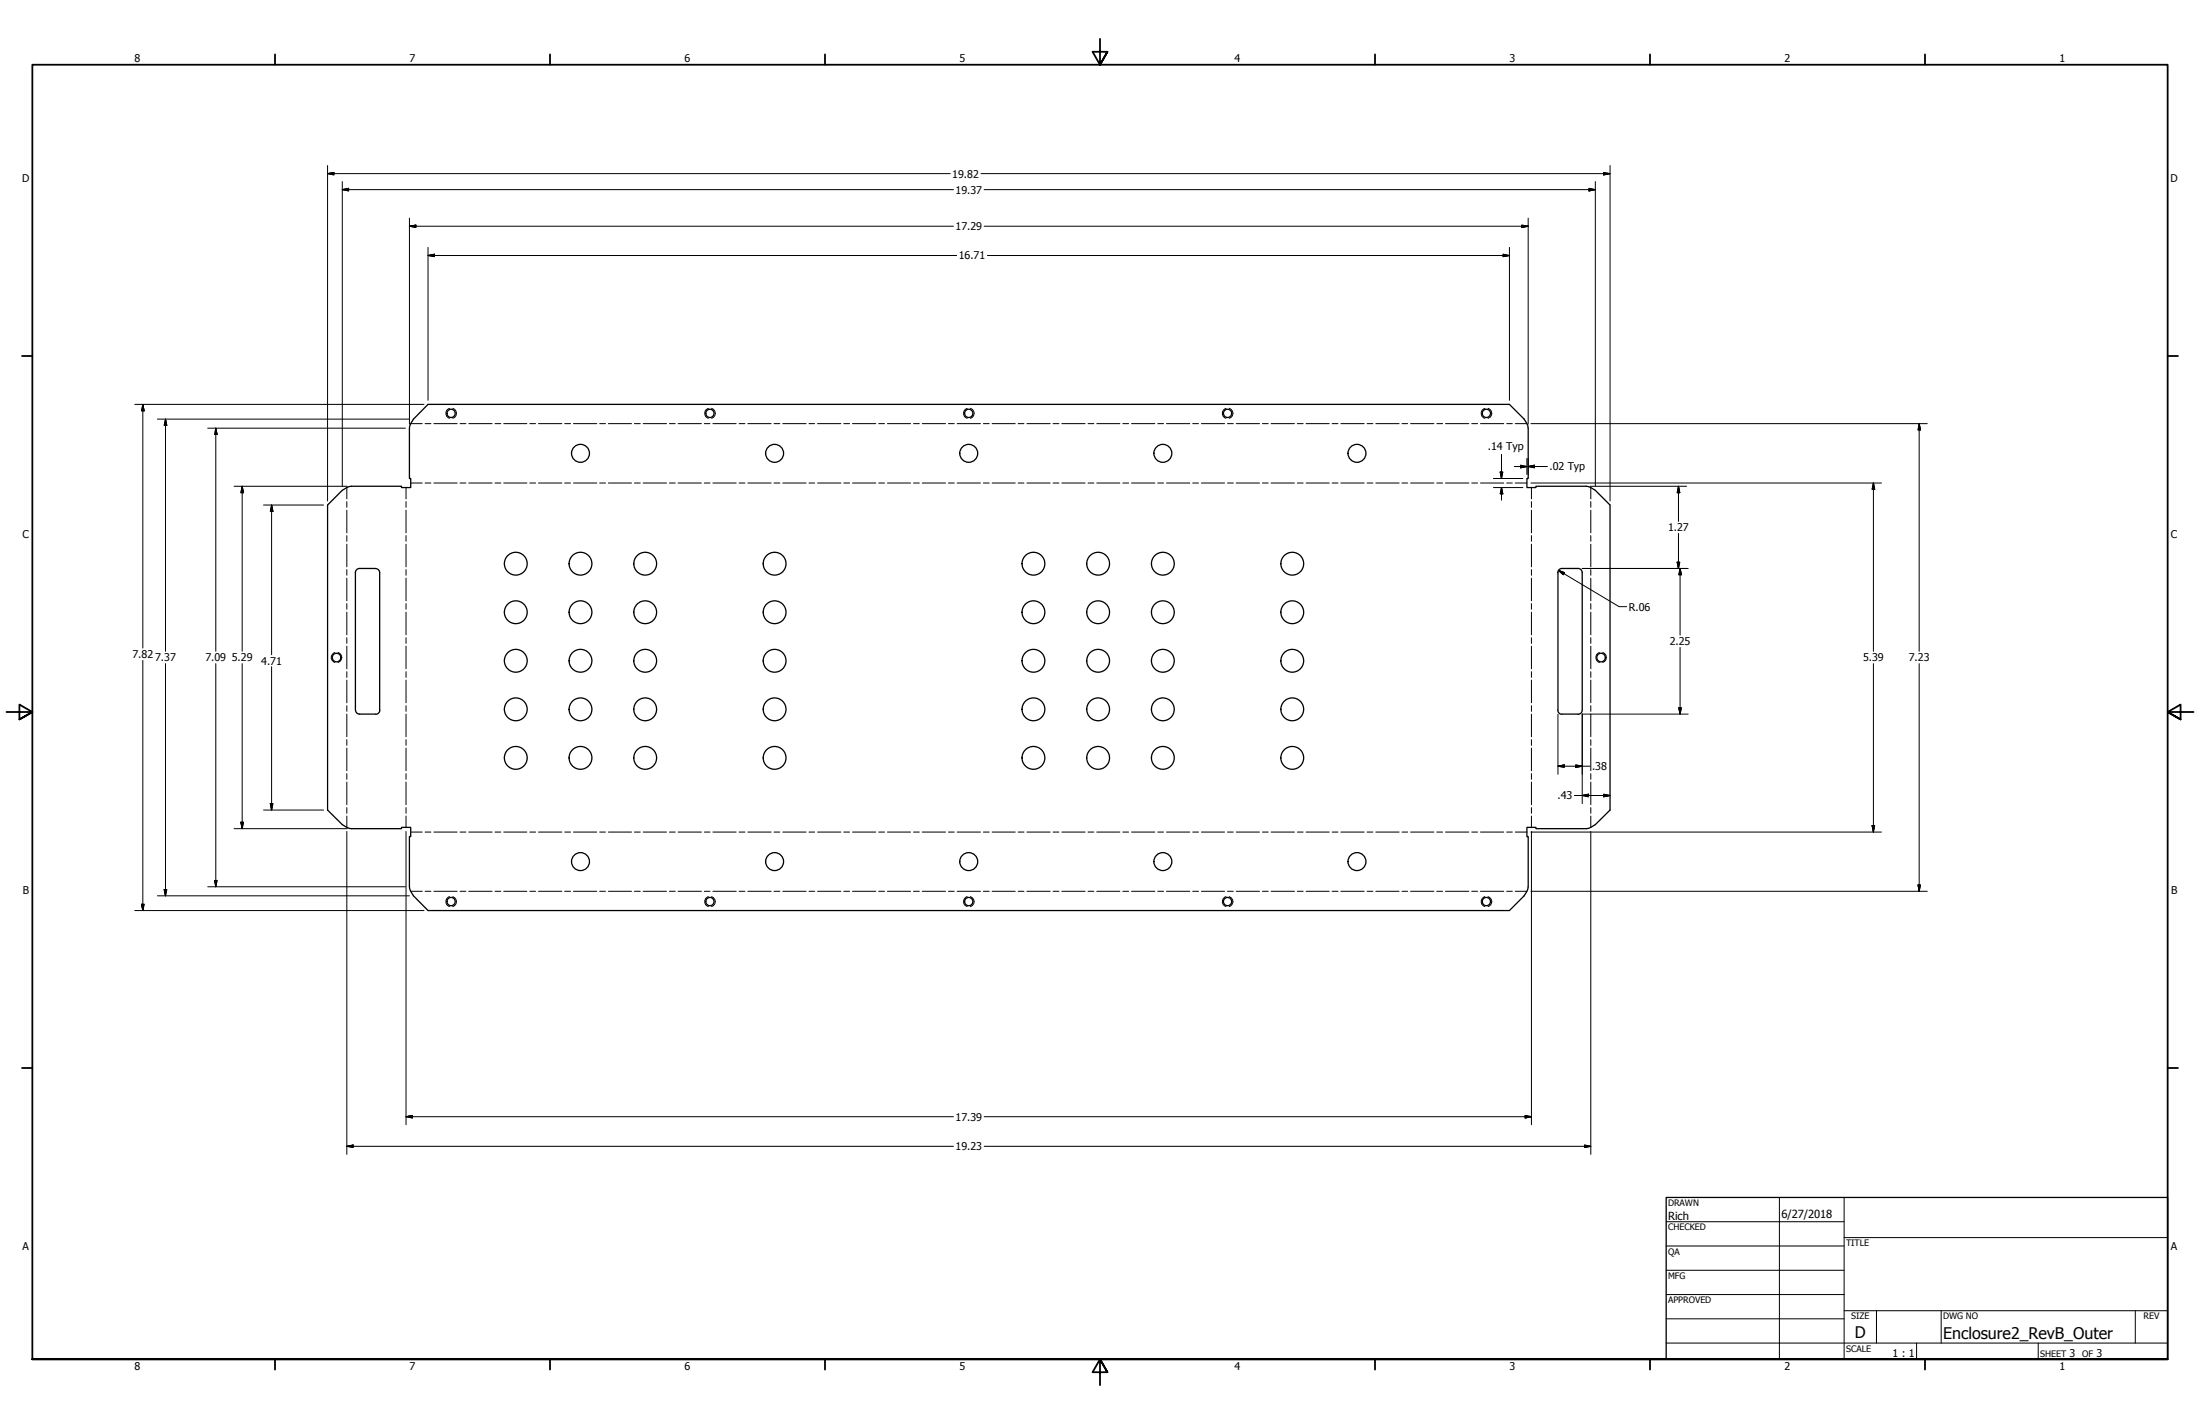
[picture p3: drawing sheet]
<svg xmlns="http://www.w3.org/2000/svg" width="864mm" height="559mm" viewBox="0 0 864 559" stroke-linecap="round" stroke-linejoin="round" font-family="sans-serif">
<!-- layer: Visible (ANSI) -->
<g fill="none" stroke="#000" stroke-width=".51">
<path d="M168 158.7h424.5l5.8 5.8 1.5 2.6 .1 20.7h-.5v3.5h3.5v-.5l20.7 .1 2.6 1.5 5.8 5.8v119.7l-5.8 5.7-2.6 1.5-20.7 .1v-.5h-3.5v3.6h.5l-.1 20.6-1.5 2.6-5.8 5.8h-424.5l-5.7-5.8-1.5-2.6-.1-20.6h.5v-3.6h-3.6v.5l-20.6-.1-2.6-1.5-5.8-5.7v-119.7l5.8-5.8 2.6-1.5 20.6-.1v.5h3.6v-3.5h-.5l.1-20.7 1.5-2.6zM139.5 224.7v53.9M147.4 223.1h-6.7l-1 .8-.2 .8M147.5 223.1l1.2 .7 .3 .9M149 224.7v53.9M611.6 224.7v53.9M619.5 223.1l1.1 .4 .5 1.2M619.5 223.1h-6.8l-1 .8-.2 .8M621.1 224.7v53.9M139.6 278.7l.3 .9 .7 .5 6.8 .1M149.1 278.7l-.5 1.1-1.1 .5M611.5 278.7l.5 1.1 1.1 .5"/>
<path d="M621.1 278.7l-.5 1.1-1.1 .5M613.2 280.2h6.3"/>
<circle cx="177.1" cy="162.2" r="1.62"/>
<circle cx="227.9" cy="177.9" r="3.5"/>
<circle cx="278.7" cy="162.2" r="1.62"/>
<circle cx="304.1" cy="177.9" r="3.5"/>
<circle cx="380.3" cy="162.2" r="1.62"/>
<circle cx="380.3" cy="177.9" r="3.5"/>
<circle cx="456.5" cy="177.9" r="3.5"/>
<circle cx="481.9" cy="162.2" r="1.62"/>
<circle cx="532.7" cy="177.9" r="3.5"/>
<circle cx="583.5" cy="162.2" r="1.62"/>
<circle cx="202.5" cy="221.2" r="4.5"/>
<circle cx="227.9" cy="221.2" r="4.5"/>
<circle cx="253.3" cy="221.2" r="4.5"/>
<circle cx="304.1" cy="221.2" r="4.5"/>
<circle cx="405.7" cy="221.2" r="4.5"/>
<circle cx="431.1" cy="221.2" r="4.5"/>
<circle cx="456.5" cy="221.2" r="4.5"/>
<circle cx="507.3" cy="221.2" r="4.5"/>
<circle cx="132.1" cy="258" r="1.68"/>
<circle cx="202.5" cy="240.3" r="4.5"/>
<circle cx="202.5" cy="259.3" r="4.5"/>
<circle cx="227.9" cy="259.3" r="4.5"/>
<circle cx="227.9" cy="240.3" r="4.5"/>
<circle cx="253.3" cy="240.3" r="4.5"/>
<circle cx="253.3" cy="259.3" r="4.5"/>
<circle cx="304.1" cy="259.3" r="4.5"/>
<circle cx="304.1" cy="240.3" r="4.5"/>
<circle cx="405.7" cy="240.3" r="4.5"/>
<circle cx="405.7" cy="259.3" r="4.5"/>
<circle cx="431.1" cy="240.3" r="4.5"/>
<circle cx="431.1" cy="259.3" r="4.5"/>
<circle cx="456.5" cy="259.3" r="4.5"/>
<circle cx="456.5" cy="240.3" r="4.5"/>
<circle cx="507.3" cy="259.3" r="4.5"/>
<circle cx="507.3" cy="240.3" r="4.5"/>
<circle cx="628.5" cy="258" r="1.68"/>
<circle cx="202.5" cy="278.4" r="4.5"/>
<circle cx="227.9" cy="278.4" r="4.5"/>
<circle cx="253.3" cy="278.4" r="4.5"/>
<circle cx="304.1" cy="278.4" r="4.5"/>
<circle cx="405.7" cy="278.4" r="4.5"/>
<circle cx="431.1" cy="278.4" r="4.5"/>
<circle cx="456.5" cy="278.4" r="4.5"/>
<circle cx="507.3" cy="278.4" r="4.5"/>
<circle cx="202.5" cy="297.4" r="4.5"/>
<circle cx="227.9" cy="297.4" r="4.5"/>
<circle cx="253.3" cy="297.4" r="4.5"/>
<circle cx="304.1" cy="297.4" r="4.5"/>
<circle cx="405.7" cy="297.4" r="4.5"/>
<circle cx="431.1" cy="297.4" r="4.5"/>
<circle cx="456.5" cy="297.4" r="4.5"/>
<circle cx="507.3" cy="297.4" r="4.5"/>
<circle cx="227.9" cy="338.1" r="3.5"/>
<circle cx="304.1" cy="338.1" r="3.5"/>
<circle cx="380.3" cy="338.1" r="3.5"/>
<circle cx="456.5" cy="338.1" r="3.5"/>
<circle cx="532.7" cy="338.1" r="3.5"/>
<circle cx="177.1" cy="353.8" r="1.62"/>
<circle cx="278.7" cy="353.8" r="1.62"/>
<circle cx="380.3" cy="353.8" r="1.62"/>
<circle cx="481.9" cy="353.8" r="1.62"/>
<circle cx="583.5" cy="353.8" r="1.62"/>
</g>
<!-- layer: Hidden Narrow (ANSI) -->
<g fill="none" stroke="#000" stroke-width=".39">
<path d="M176.5 160.3a2.02 2.02 0 0 0-1.5 1.9 2.02 2.02 0 0 0 1.5 1.9M177.7 160.2a2.06 2.06 0 0 1 1.5 2 2.06 2.06 0 0 1-1.5 1.9M278.1 160.3a2.02 2.02 0 0 0-1.5 1.9 2.02 2.02 0 0 0 1.5 1.9M279.3 160.2a2.06 2.06 0 0 1 1.5 2 2.06 2.06 0 0 1-1.5 1.9M379.7 160.3a2.02 2.02 0 0 0-1.5 1.9 2.02 2.02 0 0 0 1.5 1.9M380.9 160.2a2.06 2.06 0 0 1 1.5 2 2.06 2.06 0 0 1-1.5 1.9M481.3 160.3a2.02 2.02 0 0 0-1.5 1.9 2.02 2.02 0 0 0 1.5 1.9M482.5 160.2a2.06 2.06 0 0 1 1.5 2 2.06 2.06 0 0 1-1.5 1.9M582.9 160.3a2.02 2.02 0 0 0-1.5 1.9 2.02 2.02 0 0 0 1.5 1.9M584.1 160.2a2.06 2.06 0 0 1 1.5 2 2.06 2.06 0 0 1-1.5 1.9M131.4 256.1a2.02 2.02 0 0 0-1.4 1.9 2.02 2.02 0 0 0 1.4 2M132.7 256a2.06 2.06 0 0 1 1.5 2 2.06 2.06 0 0 1-1.5 2"/>
<path d="M627.9 256.1a2.02 2.02 0 0 0-1.5 1.9 2.02 2.02 0 0 0 1.5 2M629.2 256a2.09 2.09 0 0 1 1.4 2 2.09 2.09 0 0 1-1.4 2M176.5 351.9a2.02 2.02 0 0 0-1.5 1.9 2.02 2.02 0 0 0 1.5 1.9M177.7 351.9a2.06 2.06 0 0 1 1.5 1.9 2.06 2.06 0 0 1-1.5 2M278.1 351.9a2.02 2.02 0 0 0-1.5 1.9 2.02 2.02 0 0 0 1.5 1.9M279.3 351.9a2.06 2.06 0 0 1 1.5 1.9 2.06 2.06 0 0 1-1.5 2M379.7 351.9a2.02 2.02 0 0 0-1.5 1.9 2.02 2.02 0 0 0 1.5 1.9M380.9 351.9a2.06 2.06 0 0 1 1.5 1.9 2.06 2.06 0 0 1-1.5 2M481.3 351.9a2.02 2.02 0 0 0-1.5 1.9 2.02 2.02 0 0 0 1.5 1.9M482.5 351.9a2.06 2.06 0 0 1 1.5 1.9 2.06 2.06 0 0 1-1.5 2M582.9 351.9a2.02 2.02 0 0 0-1.5 1.9 2.02 2.02 0 0 0 1.5 1.9M584.1 351.9a2.06 2.06 0 0 1 1.5 1.9 2.06 2.06 0 0 1-1.5 2"/>
</g>
<!-- layer: Bend Centerline (ANSI) -->
<g fill="none" stroke="#000" stroke-width=".39">
<path d="M161.2 166.2h4.5M166.9 166.2h2.3M170.3 166.2h9.2M180.6 166.2h2.3M184 166.2h9.2M194.3 166.2h2.3M197.7 166.2h9.1M208 166.2h2.2M211.4 166.2h9.1M221.7 166.2h2.3M225.1 166.2h9.2M235.4 166.2h2.3"/>
<path d="M238.8 166.2h9.1M249 166.2h2.3M252.5 166.2h9.1M262.8 166.2h2.2M266.2 166.2h9.1M276.5 166.2h2.2M279.8 166.2h9.2M290.1 166.2h2.3M293.6 166.2h9.1M303.8 166.2h2.3M307.3 166.2h9.1M317.6 166.2h2.2"/>
<path d="M320.9 166.2h9.2M331.2 166.2h2.3M334.6 166.2h9.2M344.9 166.2h2.3M348.4 166.2h9M358.6 166.2h2.3M362 166.2h9.2M372.3 166.2h2.3M375.7 166.2h9.2M386 166.2h2.3M389.4 166.2h9.1M399.7 166.2h2.3"/>
<path d="M403.1 166.2h9.1M413.4 166.2h2.3M416.8 166.2h9.2M427.1 166.2h2.3M430.5 166.2h9.1M440.8 166.2h2.2M444.2 166.2h9.1M454.5 166.2h2.3M457.9 166.2h9.1M468.2 166.2h2.3M471.6 166.2h9.1M481.8 166.2h2.3"/>
<path d="M485.3 166.2h9.1M495.6 166.2h2.2M499 166.2h9.1M509.3 166.2h2.3M512.7 166.2h9.1M522.9 166.2h2.3M526.4 166.2h9.1M536.6 166.2h2.3M540.1 166.2h9.1M550.4 166.2h2.2M553.7 166.2h9.2M564 166.2h2.3"/>
<path d="M567.4 166.2h9.2M577.7 166.2h2.3M581.2 166.2h9.1M591.4 166.2h2.3M594.8 166.2h4.6M136.1 191.3v4.5M136.1 196.8v2.3M159.4 191.3v4.5M159.4 196.8v2.3M161.2 189.5h4.5M166.9 189.5h2.3M170.3 189.5h9.2"/>
<path d="M180.6 189.5h2.3M184 189.5h9.2M194.3 189.5h2.3M197.7 189.5h9.1M208 189.5h2.2M211.4 189.5h9.1M221.7 189.5h2.3M225.1 189.5h9.2M235.4 189.5h2.3M238.8 189.5h9.1M249 189.5h2.3M252.5 189.5h9.1"/>
<path d="M262.8 189.5h2.2M266.2 189.5h9.1M276.5 189.5h2.2M279.8 189.5h9.2M290.1 189.5h2.3M293.6 189.5h9.1M303.8 189.5h2.3M307.3 189.5h9.1M317.6 189.5h2.2M320.9 189.5h9.2M331.2 189.5h2.3M334.6 189.5h9.2"/>
<path d="M344.9 189.5h2.3M348.4 189.5h9M358.6 189.5h2.3M362 189.5h9.2M372.3 189.5h2.3M375.7 189.5h9.2M386 189.5h2.3M389.4 189.5h9.1M399.7 189.5h2.3M403.1 189.5h9.1M413.4 189.5h2.3M416.8 189.5h9.2"/>
<path d="M427.1 189.5h2.3M430.5 189.5h9.1M440.8 189.5h2.2M444.2 189.5h9.1M454.5 189.5h2.3M457.9 189.5h9.1M468.2 189.5h2.3M471.6 189.5h9.1M481.8 189.5h2.3M485.3 189.5h9.1M495.6 189.5h2.2M499 189.5h9.1"/>
<path d="M509.3 189.5h2.3M512.7 189.5h9.1M522.9 189.5h2.3M526.4 189.5h9.1M536.6 189.5h2.3M540.1 189.5h9.1M550.4 189.5h2.2M553.7 189.5h9.2M564 189.5h2.3M567.4 189.5h9.2M577.7 189.5h2.3M581.2 189.5h9.1"/>
<path d="M591.4 189.5h2.3M594.8 189.5h4.6M601.2 191.3v4.5M601.2 196.8v2.3M624.5 191.3v4.5M624.5 196.8v2.3M136.1 200.2v8.9M136.1 210.2v2.2M136.1 213.6v8.8M159.4 200.2v8.9M159.4 210.2v2.2M159.4 213.6v8.8"/>
<path d="M601.2 200.2v8.9M601.2 210.2v2.2M601.2 213.6v8.8M624.5 200.2v8.9M624.5 210.2v2.2M624.5 213.6v8.8M136.1 223.5v2.2M136.1 226.9v8.9M136.1 236.9v2.2M159.4 223.5v2.2M159.4 226.9v8.9M159.4 236.9v2.2"/>
<path d="M601.2 223.5v2.2M601.2 226.9v8.9M601.2 236.9v2.2M624.5 223.5v2.2M624.5 226.9v8.9M624.5 236.9v2.2M136.1 240.2v8.9M136.1 250.3v2.2M136.1 253.6v8.8M159.4 240.2v8.9M159.4 250.3v2.2M159.4 253.6v8.8"/>
<path d="M601.2 240.2v8.9M601.2 250.3v2.2M601.2 253.6v8.8M624.5 240.2v8.9M624.5 250.3v2.2M624.5 253.6v8.8M136.1 263.6v2.2M136.1 266.9v8.9M136.1 276.9v2.2M159.4 263.6v2.2M159.4 266.9v8.9M159.4 276.9v2.2"/>
<path d="M601.2 263.6v2.2M601.2 266.9v8.9M601.2 276.9v2.2M624.5 263.6v2.2M624.5 266.9v8.9M624.5 276.9v2.2M136.1 280.2v8.9M136.1 290.3v2.2M136.1 293.6v8.9M159.4 280.2v8.9M159.4 290.3v2.2M159.4 293.6v8.9"/>
<path d="M601.2 280.2v8.9M601.2 290.3v2.2M601.2 293.6v8.9M624.5 280.2v8.9M624.5 290.3v2.2M624.5 293.6v8.9M136.1 303.6v2.2M136.1 306.9v8.9M136.1 316.9v2.3M159.4 303.6v2.2M159.4 306.9v8.9M159.4 316.9v2.3"/>
<path d="M601.2 303.6v2.2M601.2 306.9v8.9M601.2 316.9v2.3M624.5 303.6v2.2M624.5 306.9v8.9M624.5 316.9v2.3M136.1 320.2v4.5M159.4 320.2v4.5M161.2 326.5h4.5M166.9 326.5h2.3M170.3 326.5h9.2M180.6 326.5h2.3"/>
<path d="M184 326.5h9.2M194.3 326.5h2.3M197.7 326.5h9.1M208 326.5h2.2M211.4 326.5h9.1M221.7 326.5h2.3M225.1 326.5h9.2M235.4 326.5h2.3M238.8 326.5h9.1M249 326.5h2.3M252.5 326.5h9.1M262.8 326.5h2.2"/>
<path d="M266.2 326.5h9.1M276.5 326.5h2.2M279.8 326.5h9.2M290.1 326.5h2.3M293.6 326.5h9.1M303.8 326.5h2.3M307.3 326.5h9.1M317.6 326.5h2.2M320.9 326.5h9.2M331.2 326.5h2.3M334.6 326.5h9.2M344.9 326.5h2.3"/>
<path d="M348.4 326.5h9M358.6 326.5h2.3M362 326.5h9.2M372.3 326.5h2.3M375.7 326.5h9.2M386 326.5h2.3M389.4 326.5h9.1M399.7 326.5h2.3M403.1 326.5h9.1M413.4 326.5h2.3M416.8 326.5h9.2M427.1 326.5h2.3"/>
<path d="M430.5 326.5h9.1M440.8 326.5h2.2M444.2 326.5h9.1M454.5 326.5h2.3M457.9 326.5h9.1M468.2 326.5h2.3M471.6 326.5h9.1M481.8 326.5h2.3M485.3 326.5h9.1M495.6 326.5h2.2M499 326.5h9.1M509.3 326.5h2.3"/>
<path d="M512.7 326.5h9.1M522.9 326.5h2.3M526.4 326.5h9.1M536.6 326.5h2.3M540.1 326.5h9.1M550.4 326.5h2.2M553.7 326.5h9.2M564 326.5h2.3M567.4 326.5h9.2M577.7 326.5h2.3M581.2 326.5h9.1M591.4 326.5h2.3"/>
<path d="M594.8 326.5h4.6M601.2 320.2v4.5M624.5 320.2v4.5M161.2 349.8h4.5M166.9 349.8h2.3M170.3 349.8h9.2M180.6 349.8h2.3M184 349.8h9.2M194.3 349.8h2.3M197.7 349.8h9.1M208 349.8h2.2M211.4 349.8h9.1"/>
<path d="M221.7 349.8h2.3M225.1 349.8h9.2M235.4 349.8h2.3M238.8 349.8h9.1M249 349.8h2.3M252.5 349.8h9.1M262.8 349.8h2.2M266.2 349.8h9.1M276.5 349.8h2.2M279.8 349.8h9.2M290.1 349.8h2.3M293.6 349.8h9.1"/>
<path d="M303.8 349.8h2.3M307.3 349.8h9.1M317.6 349.8h2.2M320.9 349.8h9.2M331.2 349.8h2.3M334.6 349.8h9.2M344.9 349.8h2.3M348.4 349.8h9M358.6 349.8h2.3M362 349.8h9.2M372.3 349.8h2.3M375.7 349.8h9.2"/>
<path d="M386 349.8h2.3M389.4 349.8h9.1M399.7 349.8h2.3M403.1 349.8h9.1M413.4 349.8h2.3M416.8 349.8h9.2M427.1 349.8h2.3M430.5 349.8h9.1M440.8 349.8h2.2M444.2 349.8h9.1M454.5 349.8h2.3M457.9 349.8h9.1"/>
<path d="M468.2 349.8h2.3M471.6 349.8h9.1M481.8 349.8h2.3M485.3 349.8h9.1M495.6 349.8h2.2M499 349.8h9.1M509.3 349.8h2.3M512.7 349.8h9.1M522.9 349.8h2.3M526.4 349.8h9.1M536.6 349.8h2.3M540.1 349.8h9.1"/>
<path d="M550.4 349.8h2.2M553.7 349.8h9.2M564 349.8h2.3M567.4 349.8h9.2M577.7 349.8h2.3M581.2 349.8h9.1M591.4 349.8h2.3M594.8 349.8h4.6"/>
</g>
<!-- layer: Border (ANSI) -->
<g fill="none" stroke="#000" stroke-width=".7">
<path d="M431.8 15.2v10.2l-2.9-5.1h5.8l-2.9 5.1 2.9-5.1M107.9 21.3v4.1M215.9 21.3v4.1M323.8 21.3v4.1M539.8 21.3v4.1M647.7 21.3v4.1M755.6 21.3v4.1M8.6 139.7h4.1M850.9 139.7h4.1M2.5 279.4h10.2l-5.1-2.9v5.8l5.1-2.9-5.1 2.9M861.1 279.4h-10.2l5.1-2.9v5.8l-5.1-2.9 5.1 2.9M8.6 419.1h4.1"/>
<path d="M850.9 419.1h4.1M12.7 533.4v-508h838.2v508h-838.2h838.2M107.9 533.4v4.1M215.9 533.4v4.1M323.8 533.4v4.1M434.7 538.5l-2.9-5.1 2.9 5.1h-5.8l2.9-5.1v10.2M539.8 533.4v4.1M647.7 533.4v4.1M755.6 533.4v4.1"/>
</g>
<!-- layer: Title (ANSI) -->
<g fill="none" stroke="#000" stroke-width=".39">
<path d="M654 479.4h69.9M698.5 469.9v63.5M723.9 469.9v63.5M654 488.9h69.9M654 498.5h69.9M723.9 485.6h127M654 508h69.9M654 517.5h69.9M723.9 514.3h127M736.6 514.3v12.7M762 514.3v12.7M838.2 514.3v12.7"/>
<path d="M654 527h196.9M752.3 527v6.4M800.1 527v6.4"/>
</g>
<path d="M654 469.9h196.9v63.5h-196.9z" fill="none" stroke="#000" stroke-width=".51"/>
<!-- layer: Dimension (ANSI) -->
<g fill="none" stroke="#000" stroke-width=".39">
<path d="M128.6 68.1l2.5-.4v.9zM128.6 68.1h244.4M128.6 65v131.6M134.4 74.4l2.4-.5v1zM134.4 74.4h239.9M134.4 71.2v119.6M385.1 68.1h246.9M386.3 74.4h239.9M623.8 73.9l2.4 .5-2.4 .5zM626.2 71.2v119.6M629.5 67.7l2.5 .4-2.5 .5zM632 65v131.6"/>
<path d="M160.7 88.8l2.6-.5v1zM160.7 88.8h213.6M160.7 85.6v80.8M168 97.1v60M386.3 88.8h213.6M590 99.8l2.5 .5-2.5 .4zM592.5 97.1v60M597.3 88.3l2.6 .5-2.6 .5zM599.9 85.6v80.8M168 100.3l2.6-.5v.9zM168 100.3h207.5M387.6 100.3h204.9"/>
<path d="M52.9 158.7h113.5M56.1 158.7l.5 2.5h-1zM56.1 158.7v95.6M61.8 164.5h98.9M65 164.5l.5 2.4h-1zM65 164.5v91.1M81.5 168h77.6M84.7 168l.5 2.5h-.9zM84.7 168v87.6M589.4 178.3v9.5M599.4 179.9v6.3M599.9 179.9v6.3"/>
<path d="M601 166.2h155.5M753.4 166.2l.5 2.5h-1zM753.4 166.2v89.4M91.9 190.8h44.4M95.1 190.8l.5 2.6h-1zM95.1 190.8v64.8M103.4 198.2h23.6M106.6 198.2l.5 2.5h-1zM106.6 198.2v58.7M586.2 187.8h11.6M586.2 191.3h11.6M588.9 185.2h1l-.5 2.6z"/>
<path d="M589.4 191.3l.5 2.5h-1zM589.4 191.3v5M594.4 183.1h5M596.9 182.6l2.5 .5-2.5 .5zM599.9 183.1l2.5-.5v1zM599.9 183.1h7.5M601 189.5h137.6M624.3 190.8h37.8M658.9 190.8l.5 2.6h-1zM658.9 190.8v13.8M735.4 189.5l.5 2.5h-1zM735.4 189.5v66.1"/>
<path d="M658.9 209.3v13.8M611.8 223.8l2.4 .9-.5 .9zM611.8 223.8l23.8 14.3h3M621.1 223.1h41.6M658.4 220.6h1l-.5 2.5zM659.5 223.1l.5 2.5h-1zM659.5 223.1v26.1M56.1 259.1v98.2M659.5 254.1v26.1M65 260.4v91.1M84.7 260.4v87.6M95.1 260.4v64.8"/>
<path d="M106.6 261.6v56.3M659 277.7h1l-.5 2.5zM735.4 260.4v66.1M753.4 260.4v89.4M611.6 280.2v23.6M662.7 280.2h-41.6v35.1M103.4 317.9h23.6M106.1 315.3h1l-.5 2.6zM611.6 300.7l2.4-.5v.9zM611.6 300.7h12.5M618 312.2h14M618.6 300.2l2.5 .5-2.5 .4z"/>
<path d="M621.1 312.2l2.5-.5v1zM629.5 311.7l2.5 .5-2.5 .5zM91.9 325.2h44.4M94.6 322.6h1l-.5 2.6zM136.1 326.3v126.7M159.4 326.3v115.1M601 326.5h137.6M601.2 326.3v115.1M624.5 326.3v126.7M734.9 324h1l-.5 2.5zM52.9 357.3h113.5M55.6 354.8h1l-.5 2.5z"/>
<path d="M61.8 351.5h98.9M64.5 349.1h1l-.5 2.4zM81.5 348h77.6M84.3 345.5h.9l-.5 2.5zM601 349.8h155.5M752.9 347.3h1l-.5 2.5zM159.4 438.2l2.5-.5v1zM159.4 438.2h214.9M386.3 438.2h214.9M598.7 437.7l2.5 .5-2.5 .5zM136.1 449.8l2.5-.5v1zM136.1 449.8h238.2"/>
<path d="M386.3 449.8h238.2M622 449.3l2.5 .5-2.5 .5z"/>
</g>
<g fill="#000" stroke="#000" stroke-width=".39">
<path d="M128.6 68.1l2.5-.4zM128.6 68.1l2.5-.4v.9zM134.4 74.4l2.4-.5zM134.4 74.4l2.4-.5v1zM623.8 74.9l2.4-.5zM623.8 73.9l2.4 .5-2.4 .5zM629.5 68.6l2.5-.5zM629.5 67.7l2.5 .4-2.5 .5zM160.7 88.8l2.6-.5zM160.7 88.8l2.6-.5v1zM168 100.3l2.6-.5zM168 100.3l2.6-.5v.9z"/>
<path d="M597.3 89.3l2.6-.5zM597.3 88.3l2.6 .5-2.6 .5zM590 100.7l2.5-.4zM590 99.8l2.5 .5-2.5 .4zM56.1 158.7l.5 2.5zM56.1 158.7l.5 2.5h-1zM65 164.5l.5 2.4zM65 164.5l.5 2.4h-1zM84.7 168l.5 2.5zM84.7 168l.5 2.5h-.9zM753.4 166.2l.5 2.5zM753.4 166.2l.5 2.5h-1z"/>
<path d="M95.1 190.8l.5 2.6zM95.1 190.8l.5 2.6h-1zM588.9 185.2l.5 2.6zM588.9 185.2h1l-.5 2.6zM589.4 191.3l.5 2.5zM589.4 191.3l.5 2.5h-1zM596.9 183.6l2.5-.5zM596.9 182.6l2.5 .5-2.5 .5zM599.9 183.1l2.5-.5zM599.9 183.1l2.5-.5v1zM658.9 190.8l.5 2.6zM658.9 190.8l.5 2.6h-1z"/>
<path d="M735.4 189.5l.5 2.5zM735.4 189.5l.5 2.5h-1zM106.6 198.2l.5 2.5zM106.6 198.2l.5 2.5h-1zM611.8 223.8l2.4 .9zM611.8 223.8l2.4 .9-.5 .9zM658.4 220.6l.5 2.5zM658.4 220.6h1l-.5 2.5zM659.5 223.1l.5 2.5zM659.5 223.1l.5 2.5h-1zM659 277.7l.5 2.5zM659 277.7h1l-.5 2.5z"/>
<path d="M106.1 315.3l.5 2.6zM106.1 315.3h1l-.5 2.6zM611.6 300.7l2.4-.5zM611.6 300.7l2.4-.5v.9zM618.6 301.1l2.5-.4zM618.6 300.2l2.5 .5-2.5 .4zM621.1 312.2l2.5-.5zM621.1 312.2l2.5-.5v1zM629.5 312.7l2.5-.5zM629.5 311.7l2.5 .5-2.5 .5zM94.6 322.6l.5 2.6zM94.6 322.6h1l-.5 2.6z"/>
<path d="M734.9 324l.5 2.5zM734.9 324h1l-.5 2.5zM55.6 354.8l.5 2.5zM55.6 354.8h1l-.5 2.5zM64.5 349.1l.5 2.4zM64.5 349.1h1l-.5 2.4zM84.3 345.5l.4 2.5zM84.3 345.5h.9l-.5 2.5zM752.9 347.3l.5 2.5zM752.9 347.3h1l-.5 2.5zM159.4 438.2l2.5-.5zM159.4 438.2l2.5-.5v1z"/>
<path d="M598.7 438.7l2.5-.5zM598.7 437.7l2.5 .5-2.5 .5zM136.1 449.8l2.5-.5zM136.1 449.8l2.5-.5v1zM622 450.3l2.5-.5zM622 449.3l2.5 .5-2.5 .5z"/>
</g>
<g font-size="6.3">
<text x="728.1" y="524.9">D</text>
<text x="762.8" y="525.4">Enclosure2_RevB_Outer</text>
</g>
<g font-size="4.4">
<text x="654.8" y="478.6">Rich</text>
<text x="699.3" y="478">6/27/2018</text>
</g>
<g font-size="4.2">
<text x="52.8" y="24.4">8</text>
<text x="160.8" y="24.4">7</text>
<text x="268.7" y="24.4">6</text>
<text x="376.7" y="24.4">5</text>
<text x="484.6" y="24.4">4</text>
<text x="592.6" y="24.4">3</text>
<text x="700.5" y="24.4">2</text>
<text x="808.5" y="24.4">1</text>
<text x="8.8" y="71.4">D</text>
<text x="373.8" y="69.7">19.82</text>
<text x="852" y="71.4">D</text>
<text x="375.1" y="75.9">19.37</text>
<text x="375.1" y="90.4">17.29</text>
<text x="376.4" y="101.7">16.71</text>
<text x="584.1" y="176.7">.14 Typ</text>
<text x="608.3" y="184.6">.02 Typ</text>
<text x="654.8" y="208.5">1.27</text>
<text x="8.9" y="211.1">C</text>
<text x="852.2" y="211.1">C</text>
<text x="639.4" y="239.6">R.06</text>
<text x="655.4" y="253.2">2.25</text>
<text x="52" y="258.3">7.82</text>
<text x="60.9" y="259.5">7.37</text>
<text x="80.6" y="259.5">7.09</text>
<text x="91" y="259.5">5.29</text>
<text x="102.6" y="260.8">4.71</text>
<text x="731.3" y="259.5">5.39</text>
<text x="749.3" y="259.5">7.23</text>
<text x="625" y="302.2">.38</text>
<text x="611.4" y="313.7">.43</text>
<text x="9" y="350.8">B</text>
<text x="852.2" y="350.8">B</text>
<text x="375.1" y="439.7">17.39</text>
<text x="375.1" y="451.4">19.23</text>
<text x="8.9" y="490.5">A</text>
<text x="852.2" y="490.5">A</text>
<text x="742.9" y="532.6">1 : 1</text>
<text x="812.4" y="532.6">3</text>
<text x="823" y="532.6">3</text>
<text x="52.8" y="537.5">8</text>
<text x="160.8" y="537.5">7</text>
<text x="268.7" y="537.5">6</text>
<text x="376.7" y="537.5">5</text>
<text x="484.6" y="537.5">4</text>
<text x="592.6" y="537.5">3</text>
<text x="700.5" y="537.5">2</text>
<text x="808.5" y="537.5">1</text>
</g>
<g font-size="3.5">
<text x="654.8" y="473.2">DRAWN</text>
<text x="654.8" y="482.8">CHECKED</text>
<text x="724.7" y="488.9">TITLE</text>
<text x="654.8" y="492.3">QA</text>
<text x="654.8" y="501.8">MFG</text>
<text x="654.8" y="511.4">APPROVED</text>
<text x="726.7" y="517.7">SIZE</text>
<text x="762.8" y="517.7">DWG NO</text>
<text x="841.4" y="517.7">REV</text>
<text x="724.7" y="530.4">SCALE</text>
<text x="800.9" y="532.6">SHEET</text>
<text x="817.4" y="532.6">OF</text>
</g>
</svg>
